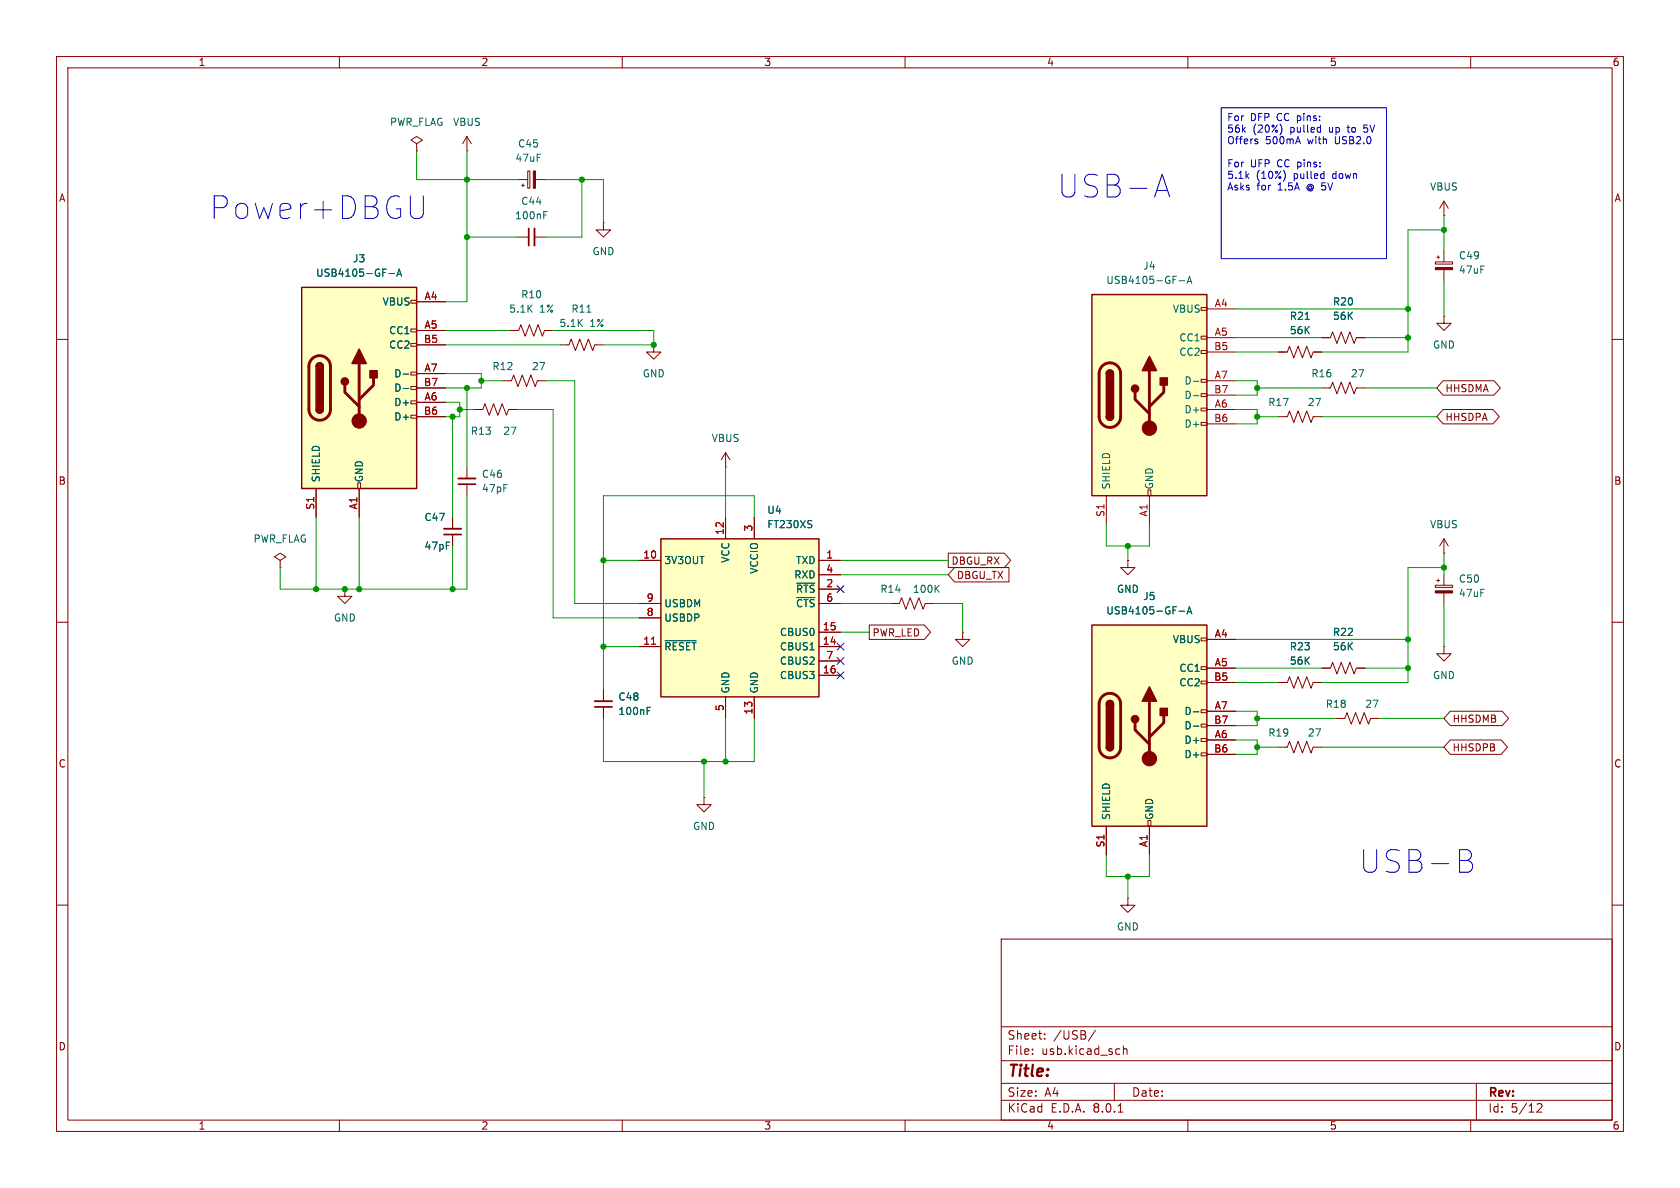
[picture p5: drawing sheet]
<svg xmlns="http://www.w3.org/2000/svg" width="297mm" height="210mm" viewBox="0 0 297 210" stroke-linecap="round" stroke-linejoin="round" font-family="sans-serif">
<g fill="none" stroke="#840000" stroke-width=".18">
<path d="M10 10h277v190h-277zM12 12h273v186h-273zM60 10v2M110 10v2M160 10v2M210 10v2M260 10v2M106.7 39.4v1.2h1.2l-1.2 1.3-1.3-1.3h1.3M106.7 39.4h.1M10 60h2M90.2 58.4h1.5l.4-1 .7 2 .8-2 .8 2 .7-2 .8 2 .4-1h1.5M91.4 41.9h2.1"/>
<path d="M94.5 41.9h2M285 60h2M83.8 72.4h1.5l.4-1 .8 2 .7-2 .8 2 .8-2 .7 2 .4-1h1.5M88.9 67.3h1.5l.4-1 .8 2 .7-2 .8 2 .8-2 .7 2 .4-1h1.5M99.1 61h1.5l.4-1.1 .7 2.1 .8-2.1 .8 2.1 .7-2.1 .8 2.1 .4-1h1.5M115.6 61v1.2h1.2l-1.2 1.3-1.3-1.3h1.3M115.6 61h.1M80 91.4v2.1M80 94.5v2M10 110h2M285 110h2M106.7 121.9v2.1"/>
<path d="M106.7 125v2M226.1 132.1h1.5l.4-1 .7 2 .8-2 .8 2 .7-2 .8 2 .4-1h1.5M10 160h2M285 160h2M177 166h108v32h-108zM60 198v2M110 198v2M160 198v2M177 194.5h108M177 191.5h108M177 187.5h108M177 181.5h108"/>
<path d="M182.5 186.3v.1M182.5 185.5v.1M184.7 183.6v.1M184.7 182.8v.1M193.7 182.1l-1.3 2M197 191.5v3M197.7 196.6h.8M197.8 185.4l.2 .1M198 186.3l-.2 .1M198.6 184.9v1.5M198.6 185.5l.2-.1 .4 .1v.9M210 198v2"/>
<path d="M260 198v2M261 191.5v6.5M271.7 195.2l.6-.1 .2 .1 .1 .3-.9 1.1h.9"/>
</g>
<path d="M96.1 38h.5M96.1 37.4h.6M103.7 55.2h.8M114.4 125.6h.4M114.4 125h.6" fill="none" stroke="#006464" stroke-width=".18"/>
<path d="M94.5 40.4v3M78.5 93.5h3M105.2 124h3" fill="none" stroke="#840000" stroke-width=".33"/>
<path d="M93.5 40.4v3M78.5 94.5h3M105.2 125h3" fill="none" stroke="#840000" stroke-width=".3"/>
<path d="M193 110.5h20.4v35.6h-20.4z" fill="#ffffc2"/>
<g fill="none" stroke="#840000" stroke-width=".18">
<path d="M82.5 82.6v2M82.5 85.6v2M199.4 99.1v1.2h1.3l-1.3 1.3-1.3-1.3h1.3M199.4 99.1h.1M255.3 97.8h.1M255.3 95.3v2.5M255.3 95.3l-.8 1.2M255.3 95.3l.7 1.2M157.5 106.7h1.5l.4-1 .7 2 .8-2 .8 2 .7-2 .8 2 .4-1h1.5M170.2 111.8v1.2h1.2l-1.2 1.3-1.3-1.3h1.3M170.2 111.8h.1M212.3 117.9h1.1v.5h-1.1z"/>
<path d="M212.3 112.8h1.1v.5h-1.1zM213.4 113h5M213.4 118.1h5M233.7 118.1h1.5l.4-1 .7 2 .8-2 .8 2 .7-2 .8 2 .4-1h1.5M253.7 103.5h3.1v.3h-3.1zM254 102.6h.5M254.3 102.4v.5M255.3 114.3v1.3h1.2l-1.2 1.2-1.3-1.2h1.3M255.3 114.3h.1M255.3 101.6v1.9M255.3 104.8v1.9M212.3 133.1h1.1v.5h-1.1z"/>
<path d="M212.3 130.6h1.1v.5h-1.1zM212.3 128h1.1v.5h-1.1zM212.3 125.5h1.1v.5h-1.1zM212.3 120.4h1.1v.5h-1.1zM213.4 130.8h5M213.4 125.7h5M213.4 120.7h5M213.4 133.4h5M213.4 128.3h5M226.1 120.7h1.5l.4-1.1 .7 2.1 .8-2.1 .8 2.1 .7-2.1 .8 2.1 .4-1h1.5M236.2 127h1.5l.4-1 .8 2 .7-2 .8 2 .8-2 .7 2 .4-1h1.5M195.6 146.1v5"/>
<path d="M199.4 158.8v1.2h1.3l-1.3 1.3-1.3-1.3h1.3M199.4 158.8h.1M202.9 145h.6v1.1h-.6zM203.2 146.1v5"/>
</g>
<path d="M193 110.5h20.4v35.6h-20.4zM195.6 132.1a.64 .64 0 0 0 .6 .6 .64 .64 0 0 0 .6-.6M195.6 124.5a.64 .64 0 0 1 .6-.7 .64 .64 0 0 1 .6 .7" fill="none" stroke="#840000" stroke-width=".25"/>
<path d="M194.9 123.1a1.91 1.91 0 0 1 2-.4 1.91 1.91 0 0 1 1.2 1.8v7.6a1.91 1.91 0 0 1-1.9 1.9 1.91 1.91 0 0 1-1.9-1.9v-7.8l.2-.6zM200.7 127.8v1.2l2.5 2.6M203.2 124v10.1M205.7 126.5v1.3l-2.5 2.5" fill="none" stroke="#840000" stroke-width=".51"/>
<g fill="#840000" stroke="#840000" stroke-width=".25">
<path d="M195.6 132.1h1.2a.64 .64 0 0 1-.6 .6 .64 .64 0 0 1-.6-.6z"/>
<path d="M195.6 124.5h1.2v7.6h-1.2z"/>
<path d="M195.8 124a.64 .64 0 0 1 .7-.1 .64 .64 0 0 1 .3 .6h-1.2z"/>
<path d="M203.2 121.4l1.3 2.6h-2.6z"/>
<path d="M205.1 125.2h1.3v1.3h-1.3z"/>
<circle cx="200.7" cy="127.1" r=".63"/>
</g>
<g fill="#840000" stroke="#840000" stroke-width=".18">
<path d="M253.7 104.4h3.1v.4h-3.1z"/>
<circle cx="203.2" cy="134.1" r="1.27"/>
</g>
<path d="M165.5 104l.5 .7M166 103.4l-.7 .8M208.5 108h.9M209.9 108.5l.4-1.2 .4 1.2M210 108.2h.6M211 125.8h.9M211 128.4h.9" fill="none" stroke="#006464" stroke-width=".18"/>
<path d="M81 84.6h3.1" fill="none" stroke="#840000" stroke-width=".33"/>
<path d="M81 85.6h3.1" fill="none" stroke="#840000" stroke-width=".3"/>
<path d="M53.3 50.8h20.4v35.6h-20.4z" fill="#ffffc2"/>
<g fill="none" stroke="#840000" stroke-width=".18">
<path d="M72.6 58.2h1.1v.5h-1.1zM72.6 53.1h1.1v.5h-1.1zM73.7 53.3h5M73.7 58.4h5M255.3 55.9v1.3h1.2l-1.2 1.2-1.3-1.2h1.3M255.3 55.9h.1M72.6 73.4h1.1v.5h-1.1zM72.6 70.9h1.1v.5h-1.1zM72.6 68.3h1.1v.5h-1.1zM72.6 65.8h1.1v.5h-1.1zM72.6 60.7h1.1v.5h-1.1zM73.7 71.1h5"/>
<path d="M73.7 66h5M73.7 61h5M73.7 73.7h5M73.7 68.6h5M226.1 73.7h1.5l.4-1.1 .7 2.1 .8-2.1 .8 2.1 .7-2.1 .8 2.1 .4-1h1.5M49.5 99.1l1-.7-1-.6-1 .6 1 .7v1.2M55.9 86.4v5M63.2 85.3h.6v1.1h-.6zM63.5 86.4v5M49.5 100.3h.1M61 104.1v1.3h1.2l-1.2 1.3-1.3-1.3h1.3M61 104.1h.1"/>
</g>
<path d="M53.3 50.8h20.4v35.6h-20.4zM55.9 72.4a.64 .64 0 0 0 .6 .6 .64 .64 0 0 0 .6-.6M55.9 64.8a.64 .64 0 0 1 .6-.7 .64 .64 0 0 1 .6 .7" fill="none" stroke="#840000" stroke-width=".25"/>
<path d="M55.2 63.4a1.91 1.91 0 0 1 2-.4 1.91 1.91 0 0 1 1.2 1.8v7.6a1.91 1.91 0 0 1-1.9 1.9 1.91 1.91 0 0 1-1.9-1.9v-7.8l.2-.6zM61 68.1v1.2l2.5 2.6M63.5 64.3v10.1M66 66.8v1.3l-2.5 2.5" fill="none" stroke="#840000" stroke-width=".51"/>
<g fill="#840000" stroke="#840000" stroke-width=".25">
<path d="M55.9 72.4h1.2a.64 .64 0 0 1-.6 .6 .64 .64 0 0 1-.6-.6z"/>
<path d="M55.9 64.8h1.2v7.6h-1.2z"/>
<path d="M56.1 64.3a.64 .64 0 0 1 .7-.1 .64 .64 0 0 1 .3 .6h-1.2z"/>
<path d="M63.5 61.7l1.3 2.6h-2.6z"/>
<path d="M65.4 65.5h1.3v1.3h-1.3z"/>
<circle cx="61" cy="67.4" r=".63"/>
</g>
<circle cx="63.5" cy="74.4" r="1.27" fill="#840000" stroke="#840000" stroke-width=".18"/>
<path d="M68.8 48.4h.9M70.2 48.8l.4-1.2 .4 1.2M70.3 48.5h.6M71.3 66.1h.9M71.3 68.7h.9" fill="none" stroke="#006464" stroke-width=".18"/>
<path d="M193 52.1h20.4v35.5h-20.4z" fill="#ffffc2"/>
<g fill="none" stroke="#840000" stroke-width=".18">
<path d="M73.7 25.4l1-.6-1-.7-1.1 .7 1.1 .6v1.3M73.7 26.7h.1M212.3 59.4h1.1v.5h-1.1zM212.3 54.4h1.1v.5h-1.1zM213.4 54.6h5M213.4 59.7h5M212.3 74.7h1.1v.5h-1.1zM212.3 72.1h1.1v.5h-1.1zM212.3 69.6h1.1v.5h-1.1zM212.3 67.1h1.1v.5h-1.1zM212.3 62h1.1v.5h-1.1zM213.4 72.4h5"/>
<path d="M213.4 67.3h5M213.4 62.2h5M213.4 74.9h5M213.4 69.9h5M195.6 87.6v5.1M202.9 86.6h.6v1h-.6zM203.2 87.6v5.1"/>
</g>
<path d="M193 52.1h20.4v35.5h-20.4zM195.6 73.7a.64 .64 0 0 0 .6 .6 .64 .64 0 0 0 .6-.6M195.6 66a.64 .64 0 0 1 .6-.6 .64 .64 0 0 1 .6 .6" fill="none" stroke="#840000" stroke-width=".25"/>
<path d="M194.9 64.7a1.91 1.91 0 0 1 2-.4 1.91 1.91 0 0 1 1.2 1.7v7.7a1.91 1.91 0 0 1-1.9 1.9 1.91 1.91 0 0 1-1.9-1.9v-7.8l.2-.6zM200.7 69.3v1.3l2.5 2.6M203.2 65.5v10.2M205.7 68.1v1.2l-2.5 2.6" fill="none" stroke="#840000" stroke-width=".51"/>
<g fill="#840000" stroke="#840000" stroke-width=".25">
<path d="M195.6 73.7h1.2a.64 .64 0 0 1-.6 .6 .64 .64 0 0 1-.6-.6z"/>
<path d="M195.6 66h1.2v7.7h-1.2z"/>
<path d="M195.8 65.6a.64 .64 0 0 1 .7-.1 .64 .64 0 0 1 .3 .5h-1.2z"/>
<path d="M203.2 63l1.3 2.5h-2.6z"/>
<path d="M205.1 66.8h1.3v1.3h-1.3z"/>
<circle cx="200.7" cy="68.7" r=".63"/>
</g>
<circle cx="203.2" cy="75.7" r="1.27" fill="#840000" stroke="#840000" stroke-width=".18"/>
<path d="M208.5 49.6h.9M209.9 50.1l.4-1.3 .4 1.3M210 49.7h.6M211 67.4h.9M211 69.9h.9" fill="none" stroke="#006464" stroke-width=".18"/>
<path d="M116.8 95.3h28v27.9h-28z" fill="#ffffc2"/>
<path d="M116.8 95.3h28v27.9h-28z" fill="none" stroke="#840000" stroke-width=".25"/>
<g fill="none" stroke="#840000" stroke-width=".18">
<path d="M82.5 26.7h.1M82.5 24.1l-.7 1.3M82.5 24.1v2.6M82.5 24.1l.8 1.3M91.4 31.8h1.9M92.2 32.8h.5M92.5 32.5v.5M93.3 30.2h.4v3.1h-.4zM94.7 31.8h1.8M255.3 38.1h.1M255.3 35.6v2.5M255.3 35.6l-.8 1.2"/>
<path d="M255.3 35.6l.7 1.2M73.7 53.3h5M73.7 58.4h5M233.7 59.7h1.5l.4-1 .7 2 .8-2 .8 2 .7-2 .8 2 .4-1h1.5M253.7 46.3h3.1v.4h-3.1zM254 45.5h.5M254.3 45.2v.5M255.3 44.5v1.8M255.3 47.7v1.8M73.7 68.6h5M73.7 71.1h5M73.7 66h5"/>
<path d="M73.7 61h5M73.7 73.7h5M226.1 62.2h1.5l.4-1 .7 2 .8-2 .8 2 .7-2 .8 2 .4-1h1.5M233.7 68.6h1.5l.4-1 .7 2 .8-2 .8 2 .7-2 .8 2 .4-1h1.5M255.1 72.4h8.8l1.2 1.3-1.2 1.2h-8.8l-1.1-1.2zM255.1 67.3h9l1.1 1.3-1.1 1.3h-9l-1.1-1.3zM55.9 86.4v5M63.5 86.4v5M80 91.4v2.1M80 94.5v2M113 99.1h3.8M128.3 82.6h.1"/>
<path d="M128.3 80v2.6M128.3 91.4v3.9M128.3 80l-.8 1.3M128.3 80l.7 1.3M133.3 91.4v3.9M144.8 99.1h3.8M167.6 97.8h10l1.1 1.3-1.1 1.2h-10zM199.4 99.1h.1M113 114.3h3.8M113 106.7h3.8M113 109.2h3.8M144.8 114.3h3.8"/>
<path d="M144.8 111.8h3.8M144.8 119.4h3.8M144.8 104.1h3.8M144.8 101.6h3.8M144.8 106.7h3.8M144.8 116.8h3.8M153.7 110.5h9.7l1.1 1.3-1.1 1.2h-9.7zM168.8 100.3h9.6v2.6h-9.6l-1.2-1.3zM213.4 113h5M213.4 118.1h5M233.7 118.1h1.2M240 118.1h1.3"/>
<path d="M106.7 121.9v2.1M106.7 125v2M128.3 123.2v3.8M133.3 123.2v3.8M213.4 130.8h5M213.4 125.7h5M213.4 120.7h5M213.4 133.4h5M213.4 128.3h5M226.1 120.7h1.2M232.4 120.7h1.3M256.4 130.8h9l1.1 1.3-1.1 1.3h-9l-1.1-1.3z"/>
<path d="M256.4 125.7h9.2l1.1 1.3-1.1 1.3h-9.2l-1.1-1.3zM124.5 141v1.2h1.2l-1.2 1.3-1.3-1.3h1.3M124.5 141h.1M195.6 146.1v5M203.2 146.1v5"/>
</g>
<g fill="none" stroke="#006464" stroke-width=".18">
<path d="M68.8 48.4h.9M70.2 48.8l.4-1.2 .4 1.2M70.3 48.5h.6M230.7 56.5h.8M71.3 66.1h.9M71.3 68.7h.9M117.6 113.3h5.5M140.9 103.1h3.1M140.9 105.6h3.1M208.5 108h.9M209.9 108.5l.4-1.2 .4 1.2M210 108.2h.6"/>
<path d="M114.4 125.6h.4M114.4 125h.6M211 125.8h.9M211 128.4h.9"/>
</g>
<path d="M115.2 113.9h.7" fill="none" stroke="#a90000" stroke-width=".18"/>
<g fill="#840000" stroke="#840000" stroke-width=".18">
<path d="M253.7 47.3h3.1v.4h-3.1z"/>
<path d="M94.3 30.2h.4v3.1h-.4z"/>
</g>
<g fill="none" stroke="#0000c2" stroke-width=".18">
<path d="M215.9 19.1h29.2v26.6h-29.2zM74.8 34.6v3.3l-.2 .3-.5 .4h-.8M204.5 33.7h1.9M205.5 30.8l1.3 4M222.2 25l.2 .2-.2 .2M233.5 22.1v1.3M233.5 23.3l-.2 .1M233.9 30.7l.2 .1M234.1 30.3v1.2M234.1 31.5h-.2M241.1 23.2l.2 .2M241.7 22.1h-.6v.6l.2-.1"/>
<path d="M258 150.2h1.4a.97 .97 0 0 1 .7 .9 .97 .97 0 0 1-.7 1M258 152.1h1.4M259.4 152.1a1.06 1.06 0 0 1 1 1 1.06 1.06 0 0 1-.8 1.1h-1.6"/>
</g>
<g fill="none" stroke="#009600" stroke-width=".18">
<path d="M73.7 26.7v5.1h17.7M82.5 26.7v26.6h-3.8M96.5 31.8h10.2v7.6M102.9 31.8v10.1h-6.4M255.3 38.1v6.4M78.7 58.4h11.5M82.5 41.9h8.9M97.8 58.4h17.8v2.6h-8.9M218.4 54.6h30.5M218.4 59.7h15.3M241.3 59.7h7.6M255.3 40.6h-6.4v21.6h-15.2"/>
<path d="M255.3 49.5v6.4M78.7 71.1h2.6v2.6h-2.6M78.7 66h6.4v2.6h-6.4M78.7 61h20.4M80 73.7v17.7M81.3 72.4h2.5M82.5 68.6v14M85.1 67.3h3.8M91.4 72.4h6.4v36.8h15.2M96.5 67.3h5.1v39.4h11.4M218.4 67.3h3.8v2.6h-3.8M218.4 72.4h3.8v2.5h-3.8"/>
<path d="M218.4 62.2h7.7M222.2 68.6h11.5M222.2 73.7h3.9M233.7 73.7h20.3M241.3 68.6h12.7M55.9 91.4v12.7M63.5 91.4v12.7M80 96.5v7.6M82.5 87.6v16.5h-33v-3.8M106.7 99.1h6.3M128.3 82.6v8.8M133.3 91.4v-3.8h-26.6v34.3"/>
<path d="M148.6 99.1h19M195.6 92.7v3.8h7.6v-3.8M199.4 96.5v2.6M255.3 97.8v3.8M106.7 114.3h6.3M148.6 111.8h5.1M148.6 106.7h8.9M148.6 101.6h19M165.1 106.7h5.1v5.1M218.4 118.1h15.3M218.4 113h30.5M241.3 118.1h7.6"/>
<path d="M255.3 100.3h-6.4v20.4h-15.2M255.3 106.7v7.6M106.7 127v7.6h26.6v-7.6M124.5 134.6v6.4M128.3 127v7.6M218.4 125.7h3.8v2.6h-3.8M218.4 130.8h3.8v2.6h-3.8M218.4 120.7h7.7M222.2 127h14M222.2 132.1h3.9M233.7 132.1h21.6M243.8 127h11.5"/>
<path d="M195.6 151.1v3.8h7.6v-3.8M199.4 154.9v3.9"/>
</g>
<path d="M148 118.8l1.2 1.2M148 113.7l1.2 1.2M148 116.2l1.2 1.2M148 103.5l1.2 1.2M149.2 118.8l-1.2 1.2M149.2 113.7l-1.2 1.2M149.2 116.2l-1.2 1.2M149.2 103.5l-1.2 1.2" fill="none" stroke="#000084" stroke-width=".18"/>
<g fill="#009600" stroke="#009600" stroke-width=".18">
<circle cx="61" cy="104.1" r=".46"/>
<circle cx="63.5" cy="104.1" r=".46"/>
<circle cx="80" cy="104.1" r=".46"/>
<circle cx="106.7" cy="99.1" r=".46"/>
<circle cx="106.7" cy="114.3" r=".46"/>
<circle cx="55.9" cy="104.1" r=".46"/>
<circle cx="124.5" cy="134.6" r=".46"/>
<circle cx="128.3" cy="134.6" r=".46"/>
<circle cx="199.4" cy="154.9" r=".46"/>
<circle cx="222.2" cy="132.1" r=".46"/>
<circle cx="82.5" cy="68.6" r=".46"/>
<circle cx="81.3" cy="72.4" r=".46"/>
<circle cx="82.5" cy="31.8" r=".46"/>
<circle cx="82.5" cy="41.9" r=".46"/>
<circle cx="102.9" cy="31.8" r=".46"/>
<circle cx="248.9" cy="54.6" r=".46"/>
<circle cx="255.3" cy="40.6" r=".46"/>
<circle cx="222.2" cy="68.6" r=".46"/>
<circle cx="222.2" cy="73.7" r=".46"/>
<circle cx="248.9" cy="59.7" r=".46"/>
<circle cx="199.4" cy="96.5" r=".46"/>
<circle cx="248.9" cy="118.1" r=".46"/>
<circle cx="248.9" cy="113" r=".46"/>
<circle cx="255.3" cy="100.3" r=".46"/>
<circle cx="222.2" cy="127" r=".46"/>
<circle cx="80" cy="73.7" r=".46"/>
<circle cx="85.1" cy="67.3" r=".46"/>
<circle cx="115.6" cy="61" r=".46"/>
</g>
<g font-size="5.6" fill="#0000c2">
<text x="186.7" y="35.3">USB-A</text>
<text x="36.8" y="39.1">Power+DBGU</text>
<text x="240" y="154.7">USB-B</text>
</g>
<text font-size="2.8" fill="#840000" x="178" y="190.9">Title:</text>
<g font-size="2.1" fill="#840000">
<text x="178" y="184">Sheet:</text>
<text x="186.2" y="184">/USB/</text>
<text x="178" y="186.7">File:</text>
<text x="184.1" y="186.7">usb.kicad_sch</text>
<text x="178" y="196.9">KiCad</text>
<text x="178" y="194.1">Size:</text>
<text x="184.7" y="194.1">A4</text>
<text x="185.7" y="196.9">E.D.A.</text>
<text x="193.3" y="196.9">8.0.1</text>
<text x="200" y="194.1">Date:</text>
<text x="263" y="194.3">Rev:</text>
<text x="263" y="196.9">Id:</text>
<text x="267.1" y="196.9">5/12</text>
</g>
<g font-size="1.8" fill="#840000">
<text x="35" y="11.9">1</text>
<text x="85" y="11.9">2</text>
<text x="135" y="11.9">3</text>
<text x="185" y="11.9">4</text>
<text x="235" y="11.9">5</text>
<text x="285" y="11.9">6</text>
<text x="10.3" y="35.9">A</text>
<text x="285.3" y="35.9">A</text>
<text x="255.4" y="69.5">HHSDMA</text>
<text x="255.4" y="74.6">HHSDPA</text>
<text x="10.3" y="85.9">B</text>
<text x="285.3" y="85.9">B</text>
<text x="168.1" y="100">DBGU_RX</text>
<text x="169.1" y="102.6">DBGU_TX</text>
<text x="154.1" y="112.7">PWR_LED</text>
<text x="256.7" y="128">HHSDMB</text>
<text x="10.3" y="135.9">C</text>
<text x="256.7" y="133">HHSDPB</text>
<text x="285.3" y="135.9">C</text>
<text x="10.3" y="185.9">D</text>
<text x="285.3" y="185.9">D</text>
<text x="35" y="199.9">1</text>
<text x="85" y="199.9">2</text>
<text x="135" y="199.9">3</text>
<text x="185" y="199.9">4</text>
<text x="235" y="199.9">5</text>
<text x="285" y="199.9">6</text>
</g>
<g font-size="1.8" fill="#006464">
<text x="68.8" y="22.5">PWR_FLAG</text>
<text x="80" y="22.5">VBUS</text>
<text x="91" y="28.8">47uF</text>
<text x="91.5" y="26.3">C45</text>
<text x="252.7" y="33.9">VBUS</text>
<text x="91" y="39">100nF</text>
<text x="92" y="36.4">C44</text>
<text x="62.3" y="46.6">J3</text>
<text x="104.6" y="45.3">GND</text>
<text x="202" y="47.9">J4</text>
<text x="257.8" y="46">C49</text>
<text x="55.8" y="49.1">USB4105-GF-A</text>
<text x="92" y="52.9">R10</text>
<text x="195.5" y="50.4">USB4105-GF-A</text>
<text x="257.8" y="48.6">47uF</text>
<text x="67.5" y="54.2">VBUS</text>
<text x="68.7" y="59.3">CC1</text>
<text x="89.9" y="55.5">5.1K</text>
<text x="95.4" y="55.5">1%</text>
<text x="98.8" y="58">5.1K</text>
<text x="100.9" y="55.5">R11</text>
<text x="104.3" y="58">1%</text>
<text x="207.2" y="55.5">VBUS</text>
<text x="227.9" y="56.7">R21</text>
<text x="227.9" y="59.3">56K</text>
<text x="235.5" y="54.2">R20</text>
<text x="235.5" y="56.7">56K</text>
<text x="68.7" y="61.8">CC2</text>
<text x="87" y="65.6">R12</text>
<text x="93.9" y="65.6">27</text>
<text x="208.4" y="60.6">CC1</text>
<text x="208.4" y="63.1">CC2</text>
<text x="253.2" y="61.8">GND</text>
<text x="69.6" y="72">D+</text>
<text x="69.6" y="66.9">D-</text>
<text x="69.6" y="69.4">D-</text>
<text x="113.5" y="66.9">GND</text>
<text x="209.3" y="68.2">D-</text>
<text x="209.3" y="70.7">D-</text>
<text x="224.1" y="72">R17</text>
<text x="231.1" y="72">27</text>
<text x="231.7" y="66.9">R16</text>
<text x="238.7" y="66.9">27</text>
<text x="69.6" y="74.5">D+</text>
<text x="83.1" y="77.1">R13</text>
<text x="88.9" y="77.1">27</text>
<text x="209.3" y="73.3">D+</text>
<text x="209.3" y="75.8">D+</text>
<text x="125.7" y="78.3">VBUS</text>
<text x="56.7" y="85.3" transform="rotate(-90 56.7 85.3)">SHIELD</text>
<text x="64.4" y="85.3" transform="rotate(-90 64.4 85.3)">GND</text>
<text x="85.1" y="84.7">C46</text>
<text x="85.1" y="87.2">47pF</text>
<text x="196.4" y="86.6" transform="rotate(-90 196.4 86.6)">SHIELD</text>
<text x="204.1" y="86.6" transform="rotate(-90 204.1 86.6)">GND</text>
<text x="74.9" y="92.3">C47</text>
<text x="135.6" y="91">U4</text>
<text x="135.6" y="93.6">FT230XS</text>
<text x="252.7" y="93.6">VBUS</text>
<text x="44.7" y="96.1">PWR_FLAG</text>
<text x="74.9" y="97.4">47pF</text>
<text x="117.3" y="99.9">3V3OUT</text>
<text x="129.1" y="99.6" transform="rotate(-90 129.1 99.6)">VCC</text>
<text x="134.2" y="101.5" transform="rotate(-90 134.2 101.5)">VCCIO</text>
<text x="140.6" y="99.9">TXD</text>
<text x="117.3" y="107.5">USBDM</text>
<text x="140.3" y="102.5">RXD</text>
<text x="140.6" y="105">~{RTS}</text>
<text x="140.6" y="107.5">~{CTS}</text>
<text x="155.5" y="105">R14</text>
<text x="161.3" y="105">100K</text>
<text x="197.4" y="105">GND</text>
<text x="202" y="106.3">J5</text>
<text x="257.8" y="103.2">C50</text>
<text x="257.8" y="105.7">47uF</text>
<text x="58.9" y="110.1">GND</text>
<text x="117.3" y="110.1">USBDP</text>
<text x="137.8" y="112.6">CBUS0</text>
<text x="195.5" y="108.8">USB4105-GF-A</text>
<text x="207.2" y="113.9">VBUS</text>
<text x="235.5" y="112.6">R22</text>
<text x="117.3" y="115.2">~{RESET}</text>
<text x="137.8" y="115.2">CBUS1</text>
<text x="137.8" y="117.7">CBUS2</text>
<text x="168.1" y="117.7">GND</text>
<text x="208.4" y="119">CC1</text>
<text x="227.9" y="115.2">R23</text>
<text x="227.9" y="117.7">56K</text>
<text x="235.5" y="115.2">56K</text>
<text x="109.2" y="124">C48</text>
<text x="129.1" y="122.7" transform="rotate(-90 129.1 122.7)">GND</text>
<text x="134.2" y="122.7" transform="rotate(-90 134.2 122.7)">GND</text>
<text x="137.8" y="120.2">CBUS3</text>
<text x="208.4" y="121.5">CC2</text>
<text x="234.3" y="125.3">R18</text>
<text x="241.3" y="125.3">27</text>
<text x="253.2" y="120.2">GND</text>
<text x="109.2" y="126.6">100nF</text>
<text x="209.3" y="131.7">D+</text>
<text x="209.3" y="126.6">D-</text>
<text x="209.3" y="129.1">D-</text>
<text x="224.1" y="130.4">R19</text>
<text x="231.1" y="130.4">27</text>
<text x="209.3" y="134.2">D+</text>
<text x="122.4" y="146.9">GND</text>
<text x="196.4" y="145" transform="rotate(-90 196.4 145)">SHIELD</text>
<text x="204.1" y="145" transform="rotate(-90 204.1 145)">GND</text>
<text x="197.4" y="164.7">GND</text>
</g>
<g font-size="1.8" fill="#0000c2">
<text x="216.9" y="21.7">For</text>
<text x="216.9" y="23.8">56k</text>
<text x="221" y="21.7">DFP</text>
<text x="221.5" y="23.8">(20%)</text>
<text x="225.8" y="21.7">CC pins:</text>
<text x="228.2" y="23.8">pulled</text>
<text x="235.2" y="23.8">up</text>
<text x="238.7" y="23.8">to</text>
<text x="241.8" y="23.8">5V</text>
<text x="216.9" y="25.8">Offers</text>
<text x="216.9" y="29.9">For</text>
<text x="221" y="29.9">UFP</text>
<text x="223.7" y="25.8">500mA</text>
<text x="225.9" y="29.9">CC pins:</text>
<text x="231.3" y="25.8">with</text>
<text x="236.3" y="25.8">USB2.0</text>
<text x="216.9" y="32">5.1k</text>
<text x="216.9" y="34">Asks</text>
<text x="222.1" y="32">(10%)</text>
<text x="222.2" y="34">for</text>
<text x="226" y="34">1.5A</text>
<text x="228.8" y="32">pulled</text>
<text x="231.3" y="34">@ 5V</text>
<text x="235.8" y="32">down</text>
</g>
<g font-size="1.8" fill="#a90000">
<text x="74.9" y="53.1">A4</text>
<text x="74.9" y="58.2">A5</text>
<text x="214.6" y="54.4">A4</text>
<text x="214.6" y="59.4">A5</text>
<text x="74.9" y="60.7">B5</text>
<text x="74.9" y="65.8">A7</text>
<text x="214.6" y="62">B5</text>
<text x="74.9" y="68.3">B7</text>
<text x="74.9" y="70.9">A6</text>
<text x="214.6" y="69.6">B7</text>
<text x="214.6" y="67.1">A7</text>
<text x="74.9" y="73.4">B6</text>
<text x="214.6" y="74.7">B6</text>
<text x="214.6" y="72.1">A6</text>
<text x="55.6" y="90.2" transform="rotate(-90 55.6 90.2)">S1</text>
<text x="63.2" y="90.2" transform="rotate(-90 63.2 90.2)">A1</text>
<text x="128" y="94.7" transform="rotate(-90 128 94.7)">12</text>
<text x="133.1" y="94.1" transform="rotate(-90 133.1 94.1)">3</text>
<text x="195.3" y="91.5" transform="rotate(-90 195.3 91.5)">S1</text>
<text x="202.9" y="91.4" transform="rotate(-90 202.9 91.4)">A1</text>
<text x="113.6" y="98.8">10</text>
<text x="146" y="98.8">1</text>
<text x="146" y="101.3">4</text>
<text x="114.2" y="106.4">9</text>
<text x="146" y="103.9">2</text>
<text x="146" y="106.4">6</text>
<text x="114.2" y="109">8</text>
<text x="145.4" y="111.5">15</text>
<text x="214.6" y="112.8">A4</text>
<text x="113.6" y="114">11</text>
<text x="145.4" y="114">14</text>
<text x="145.4" y="119.1">16</text>
<text x="146" y="116.6">7</text>
<text x="214.6" y="117.9">A5</text>
<text x="128" y="125.8" transform="rotate(-90 128 125.8)">5</text>
<text x="214.6" y="120.4">B5</text>
<text x="214.6" y="125.5">A7</text>
<text x="133.1" y="126.4" transform="rotate(-90 133.1 126.4)">13</text>
<text x="214.6" y="128">B7</text>
<text x="214.6" y="130.6">A6</text>
<text x="214.6" y="133.1">B6</text>
<text x="195.3" y="149.9" transform="rotate(-90 195.3 149.9)">S1</text>
<text x="202.9" y="149.8" transform="rotate(-90 202.9 149.8)">A1</text>
</g>
</svg>
